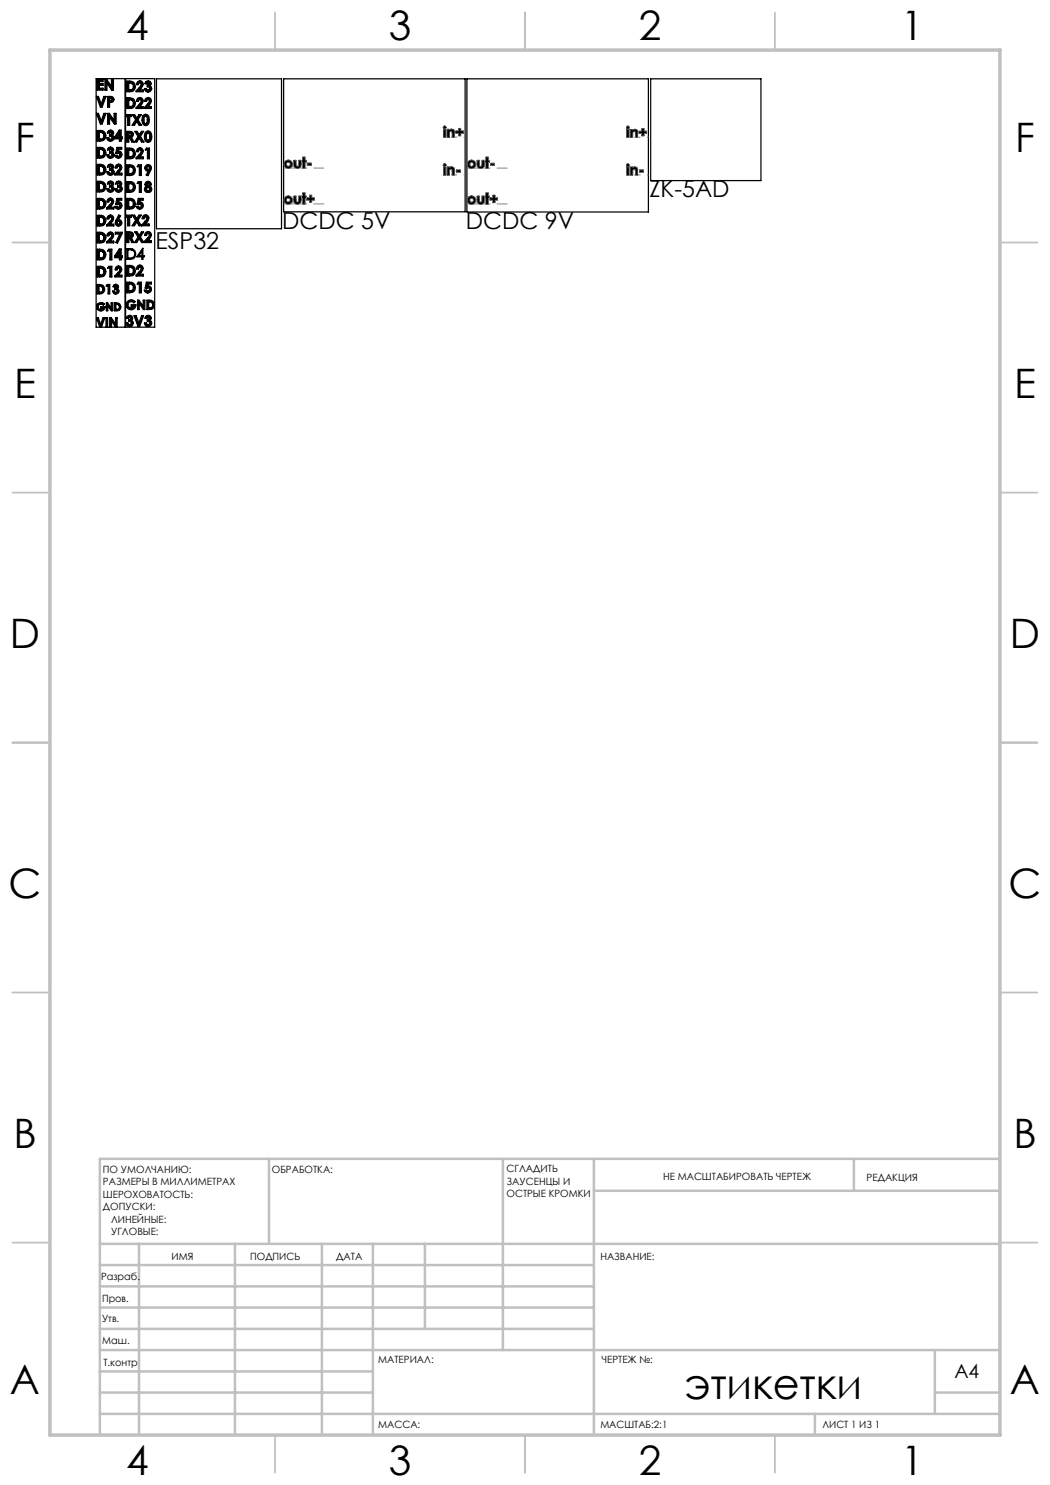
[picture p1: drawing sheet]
<svg xmlns="http://www.w3.org/2000/svg" width="210mm" height="297mm" viewBox="0 0 210 297" stroke-linecap="round" stroke-linejoin="round" font-family="sans-serif">
<g fill="none" stroke="#000" stroke-width=".25">
<path d="M19.2 15.7h5.8v49.7h-5.8zM19.3 19.3h.4l.5 1.5 .6-1.5h.4l-.8 2.1h-.3zM19.5 15.9h1.1v.4h-.7v.4h.7v.4h-.7v.5h.7v.4h-1.1zM21 15.9h.3l1 1.4v-1.4h.4v2.1h-.4l-.9-1.4v1.4h-.4zM21.5 19.3h.4a.64 .64 0 0 1 .9 .6 .64 .64 0 0 1-.9 .6v.9h-.4zM21.9 19.7a.29 .29 0 0 1 .4 0 .29 .29 0 0 1 .1 .3l-.5 .1zM25.1 15.7h5.8v49.7h-5.8zM25.4 16.2h.5a1.07 1.07 0 0 1 1.2 1.1 1.07 1.07 0 0 1-1.2 1h-.5zM25.4 19.6h.5a1.07 1.07 0 0 1 1.2 1 1.07 1.07 0 0 1-1.2 1.1h-.5zM25.8 16.6a.71 .71 0 0 1 .9 .7 .71 .71 0 0 1-.9 .7zM25.8 20a.71 .71 0 0 1 .9 .6 .71 .71 0 0 1-.9 .7zM27.5 16.4a.68 .68 0 0 1 1 0 .68 .68 0 0 1-.1 1l-.5 .6h.7v.3h-1.4l1.1-1.5-.3-.3-.3 .4h-.4z"/>
<path d="M27.5 19.7a.69 .69 0 0 1 1 0 .69 .69 0 0 1-.1 1l-.5 .6h.7v.4h-1.4l1.1-1.5-.3-.3-.3 .4h-.4zM29.2 19.7a.69 .69 0 0 1 .9 0 .69 .69 0 0 1 0 1l-.5 .6h.7v.4h-1.4l1-1.5-.3-.3-.3 .4h-.4zM29.2 16.4a.57 .57 0 0 1 .8-.1 .57 .57 0 0 1 0 .9 .69 .69 0 0 1-.1 1.2 .69 .69 0 0 1-1-.7h.4a.33 .33 0 0 0 .3 .4 .33 .33 0 0 0 .3-.4 .33 .33 0 0 0-.3-.3h-.1v-.4l.3-.1a.22 .22 0 0 0 0-.3 .22 .22 0 0 0-.3 0l-.1 .2h-.4zM31.3 15.8h25v30h-25zM56.7 15.8h36.3v26.6h-36.3zM93.4 15.8h36.3v26.6h-36.3zM130.1 15.8h22.1v20.3h-22.1zM19.3 22.7h.4l.5 1.5 .6-1.5h.4l-.8 2.1h-.3zM19.5 26.1h.5a1.07 1.07 0 0 1 1.2 1.1 1.07 1.07 0 0 1-1.2 1h-.5zM19.5 36.3a1.2 1.2 0 0 1 1.2 .2 1.2 1.2 0 0 1 .4 1.2 1.25 1.25 0 0 1-1.6 .7zM19.5 32.9h.5a1.07 1.07 0 0 1 1.2 1 1.07 1.07 0 0 1-1.2 1.1h-.5zM19.5 39.7h.5a1.07 1.07 0 0 1 1.2 1 1.07 1.07 0 0 1-1.2 1.1h-.5z"/>
<path d="M19.5 29.5h.5a1.07 1.07 0 0 1 1.2 1 1.07 1.07 0 0 1-1.2 1.1h-.5zM19.9 26.5a.72 .72 0 0 1 .9 .6 .72 .72 0 0 1-.9 .7zM19.9 29.9a.71 .71 0 0 1 .9 .6 .71 .71 0 0 1-.9 .7zM19.9 33.3a.71 .71 0 0 1 .9 .6 .71 .71 0 0 1-.9 .7zM19.9 36.7a.72 .72 0 0 1 .9 .6 .72 .72 0 0 1-.9 .7zM21.5 22.7h.4l.9 1.4v-1.4h.4v2.1h-.3l-1-1.4v1.4h-.4zM21.6 39.8a.69 .69 0 0 1 1 0 .69 .69 0 0 1-.1 1l-.5 .6h.8v.4h-1.5v-.2l1-1.2a.31 .31 0 0 0-.2-.4 .31 .31 0 0 0-.3 .4h-.4zM21.7 33a.57 .57 0 0 1 .8 0 .57 .57 0 0 1-.1 .8 .69 .69 0 0 1 0 1.2 .69 .69 0 0 1-1-.6h.4a.33 .33 0 0 0 .3 .3 .33 .33 0 0 0 .3-.3 .33 .33 0 0 0-.3-.4h-.2v-.3l.4-.2a.22 .22 0 0 0-.1-.3 .22 .22 0 0 0-.3 .1v.1h-.4zM21.7 29.6a.57 .57 0 0 1 .8 0 .57 .57 0 0 1-.1 .8 .69 .69 0 0 1-.1 1.2 .69 .69 0 0 1-.9-.7h.4a.33 .33 0 0 0 .3 .4 .33 .33 0 0 0 .3-.3 .33 .33 0 0 0-.3-.3l-.2-.1v-.3a.27 .27 0 0 0 .4-.1 .27 .27 0 0 0-.1-.4l-.7 .2zM21.7 36.4a.57 .57 0 0 1 .8-.1 .57 .57 0 0 1-.1 .9 .69 .69 0 0 1 0 1.2 .69 .69 0 0 1-1-.7h.4a.33 .33 0 0 0 .3 .4 .33 .33 0 0 0 .3-.3 .33 .33 0 0 0-.3-.4h-.2v-.3l.3-.1a.22 .22 0 0 0 .1-.3 .22 .22 0 0 0-.4 0v.1h-.4zM21.7 26.2a.56 .56 0 0 1 .8 0 .56 .56 0 0 1-.1 .8 .69 .69 0 0 1 0 1.2 .69 .69 0 0 1-1-.7h.4a.33 .33 0 0 0 .3 .4 .33 .33 0 0 0 .3-.3 .33 .33 0 0 0-.3-.4h-.2v-.3l.3-.1a.21 .21 0 0 0 .1-.3 .21 .21 0 0 0-.4 0l-.4 .1zM23.2 33a.67 .67 0 0 1 1 0 .67 .67 0 0 1 0 1l-.5 .6h.7v.4h-1.4l1-1.5-.3-.3-.3 .4h-.4z"/>
<path d="M23.3 36.4a.57 .57 0 0 1 .9-.1 .57 .57 0 0 1-.1 .9 .69 .69 0 0 1-.1 1.2 .69 .69 0 0 1-1-.7h.4a.33 .33 0 0 0 .3 .4 .33 .33 0 0 0 .4-.3 .33 .33 0 0 0-.4-.4h-.2v-.3l.3-.1a.22 .22 0 0 0 .1-.3 .22 .22 0 0 0-.3 0l-.1 .1h-.4zM23.4 39.7h.9v.3h-.6l-.1 .4a.71 .71 0 0 1 .8 .6 .71 .71 0 0 1-.6 .8 .71 .71 0 0 1-.8-.5h.4a.3 .3 0 0 0 .5 .1 .3 .3 0 0 0 0-.5 .3 .3 0 0 0-.4 0l-.4-.1zM23.4 29.5h.9v.3h-.6l-.1 .4a.71 .71 0 0 1 .8 .6 .71 .71 0 0 1-.6 .8 .71 .71 0 0 1-.8-.5h.4a.3 .3 0 0 0 .5 .1 .3 .3 0 0 0 0-.5 .3 .3 0 0 0-.4 0h-.4zM23.8 26h.4v1.4h.2v.4h-.2v.4h-.3v-.4h-.9v-.4zM23.9 26.7v.7h-.5zM25.2 22.9h1.1v.4h-.4v1.7h-.4v-1.7h-.3zM25.4 33h.5a1.07 1.07 0 0 1 1.2 1 1.07 1.07 0 0 1-1.2 1.1h-.5zM25.4 39.7h.5a1.07 1.07 0 0 1 1.2 1 1.07 1.07 0 0 1-1.2 1.1h-.5zM25.4 36.3h.5a1.07 1.07 0 0 1 1.2 1.1 1.07 1.07 0 0 1-1.2 1h-.5zM25.4 29.6h.5a1.07 1.07 0 0 1 1.2 1.1 1.07 1.07 0 0 1-1.2 1h-.5zM25.4 26.3h.4a.63 .63 0 0 1 .8 .3 .63 .63 0 0 1-.3 .8l.5 1h-.4l-.5-.9h-.1v.9h-.4zM25.8 26.7a.3 .3 0 0 1 .4-.1 .3 .3 0 0 1 0 .5h-.4z"/>
<path d="M25.8 36.7a.71 .71 0 0 1 .9 .7 .71 .71 0 0 1-.9 .7zM25.8 33.4a.71 .71 0 0 1 .9 .6 .71 .71 0 0 1-.9 .7zM25.8 30a.71 .71 0 0 1 .9 .7 .71 .71 0 0 1-.9 .7zM26.5 22.9h.4l.4 .7 .5-.7h.5l-.7 1.1 .7 1h-.5l-.5-.7-.4 .7h-.5l.7-1zM27 26.3h.4l.4 .6 .5-.6h.4l-.6 1 .7 1.1h-.5l-.5-.7-.5 .7h-.4l.7-1.1zM27.5 29.7a.69 .69 0 0 1 1 .1 .69 .69 0 0 1-.1 1l-.5 .6h.7v.3h-1.4v-.2l1-1 .1-.3a.29 .29 0 0 0-.4-.2 .29 .29 0 0 0-.2 .3h-.4zM27.7 39.7h.9v.3h-.6l-.1 .4a.72 .72 0 0 1 .8 .6 .72 .72 0 0 1-.6 .9 .72 .72 0 0 1-.9-.6h.5a.3 .3 0 0 0 .4 .1 .3 .3 0 0 0 .1-.5 .3 .3 0 0 0-.5 0l-.3-.1zM27.7 36.3h.6v2.1h-.4v-1.7h-.5zM27.7 33h.6v2.1h-.4v-1.8h-.5zM28.6 23.2a.71 .71 0 0 1 .8-.3 .71 .71 0 0 1 .4 .8 .93 .93 0 0 1-.8 1.4 1.5 1.5 0 0 1-.4-1.9zM28.9 23.4l.2-.2a.82 .82 0 0 1-.1 1.5 1.26 1.26 0 0 1-.1-1.3zM29.1 33.2a.68 .68 0 0 1 1-.1 .68 .68 0 0 1 0 1l-.5 1-.4-.1 .4-.7-.5-.3-.1-.4z"/>
<path d="M29.2 26.4a.78 .78 0 0 1 .9 0 .78 .78 0 0 1 .2 .9 .75 .75 0 0 1-.3 1 .75 .75 0 0 1-1-.2 1.74 1.74 0 0 1 .2-1.7zM29.2 36.4a.62 .62 0 0 1 .9 .1 .62 .62 0 0 1 0 .8 .67 .67 0 0 1 0 1 .67 .67 0 0 1-1 0 .67 .67 0 0 1 .1-1l-.2-.4zM29.3 29.6h.6v2.1h-.4v-1.7h-.4zM29.5 26.6h.1a1.02 1.02 0 0 1 0 1.5 1.08 1.08 0 0 1-.1-1.5zM58.8 39.3h.4v.7a.34 .34 0 0 0 .1 .4 .34 .34 0 0 0 .4 0l.1-1.1h.4v.6a.72 .72 0 0 1-.7 .9 .72 .72 0 0 1-.7-.9zM58.8 32.1h.4v.7a.34 .34 0 0 0 .1 .4 .34 .34 0 0 0 .4 0l.1-1.1h.4v.6a.72 .72 0 0 1-.7 1 .72 .72 0 0 1-.7-1zM60.6 31.5h.4v.6h.2v.3h-.2v1.2h-.4v-1.2h-.2v-.3h.2zM60.6 38.6h.4v.7h.2v.3h-.2v1.2h-.4v-1.2h-.2v-.3h.2zM61.4 39.6h.5v-.5h.4v.5h.5v.4h-.5v.5h-.4v-.5h-.5zM61.5 32.7h.7v.3h-.7zM88.7 33.4h.4v1.6h-.4zM88.7 25.9h.4v1.5h-.4z"/>
<path d="M89.5 33.4h.4v.2a.54 .54 0 0 1 .6-.2 .54 .54 0 0 1 .3 .6v1h-.3v-1a.36 .36 0 0 0-.6-.2 .36 .36 0 0 0 0 .6v.6h-.4zM89.5 25.9h.4v.2a.56 .56 0 0 1 .6-.2 .56 .56 0 0 1 .3 .5v1h-.3v-.8a.34 .34 0 0 0-.4-.4 .34 .34 0 0 0-.2 .5v.7h-.4zM91.2 26.2h.6v-.5h.3v.5h.5v.4h-.5v.5h-.3v-.5h-.6zM91.3 34h.7v.4h-.7zM95.5 39.3h.3v.7a.35 .35 0 0 0 .3 .5 .35 .35 0 0 0 .3-.5v-.7h.4v.6a.72 .72 0 0 1-.7 .9 .72 .72 0 0 1-.6-.9zM95.5 32.1h.3v.7a.35 .35 0 0 0 .3 .5 .35 .35 0 0 0 .3-.5v-.7h.4v.6a.72 .72 0 0 1-.7 1 .72 .72 0 0 1-.6-1zM97.2 38.6h.4v.7h.3v.3h-.3v1.2h-.4v-1.2h-.2v-.3h.2zM97.2 31.5h.4v.6h.3v.3h-.3v1.3h-.4v-1.3h-.2v-.3h.2zM98 39.6h.6v-.5h.4v.5h.5v.4h-.5v.5h-.4v-.5h-.6zM98.1 32.7h.7v.4h-.7zM125.4 33.4h.4v1.6h-.4zM125.4 25.9h.4v1.5h-.4z"/>
<path d="M126.1 33.4h.4v.2a.56 .56 0 0 1 .6-.2 .56 .56 0 0 1 .4 .6v1h-.4v-.9a.32 .32 0 0 0-.4-.3 .32 .32 0 0 0-.2 .5v.7h-.4zM126.1 25.9h.4v.2a.56 .56 0 0 1 .6-.2 .56 .56 0 0 1 .4 .6v.9h-.4v-.8a.32 .32 0 0 0-.4-.4 .32 .32 0 0 0-.2 .5v.7h-.4zM127.8 26.3h.6v-.6h.4v.6h.5v.3h-.5v.5h-.4v-.5h-.6zM128 34h.7v.4h-.7zM19.4 56.9h.5a.94 .94 0 0 1 1 .9 .94 .94 0 0 1-1 1h-.5zM19.5 46.5a1.2 1.2 0 0 1 1.2 .2 1.2 1.2 0 0 1 .4 1.2 1.25 1.25 0 0 1-1.6 .7zM19.5 43.1h.5a1.07 1.07 0 0 1 1.2 1 1.07 1.07 0 0 1-1.2 1.1h-.5zM19.5 53.3h.5a1.07 1.07 0 0 1 1.2 1 1.07 1.07 0 0 1-1.2 1.1h-.5zM19.5 49.8a1.2 1.2 0 0 1 1.4 .4 1.2 1.2 0 0 1 .1 1.4l-.5 .3-1 .1zM19.8 57.3a.63 .63 0 0 1 .8 .6 .63 .63 0 0 1-.8 .6zM19.9 53.6a.72 .72 0 0 1 .9 .7 .72 .72 0 0 1-.9 .7zM19.9 50.2a.72 .72 0 0 1 .9 .7 .72 .72 0 0 1-.9 .7z"/>
<path d="M19.9 40a.72 .72 0 0 1 .9 .7 .72 .72 0 0 1-.9 .7zM19.9 46.8a.71 .71 0 0 1 .9 .7 .71 .71 0 0 1-.9 .7zM19.9 43.5a.71 .71 0 0 1 .9 .6 .71 .71 0 0 1-.9 .7zM21.4 56.9h.5v1.9h-.3v-1.6h-.4zM21.6 43.2a.69 .69 0 0 1 1 0 .69 .69 0 0 1-.1 1l-.5 .6h.8v.4h-1.5v-.2l1-1 .1-.3a.31 .31 0 0 0-.4-.3 .31 .31 0 0 0-.2 .4h-.4zM21.6 46.6a.67 .67 0 0 1 1 0 .67 .67 0 0 1-.1 1l-.5 .6h.8v.4h-1.5l1.1-1.5a.31 .31 0 0 0-.4-.3 .31 .31 0 0 0-.2 .4h-.4zM21.8 53.3h.6v2.1h-.4v-1.8h-.5zM21.8 49.8h.6v2.2h-.4v-1.8h-.5zM22.8 57a.5 .5 0 0 1 .7 0 .5 .5 0 0 1 0 .7 .61 .61 0 0 1-.1 1.1 .61 .61 0 0 1-.9-.6h.4a.29 .29 0 0 0 .2 .3 .29 .29 0 0 0 .3-.3 .29 .29 0 0 0-.3-.3h-.1v-.3h.2a.2 .2 0 0 0 .1-.3 .2 .2 0 0 0-.3 0l-.4 .1zM23.1 46.5h1.3l-.9 2.1-.3-.1 .8-1.7h-.9zM23.2 53.4a.69 .69 0 0 1 1 0 .69 .69 0 0 1 0 1l-.5 .6h.7v.4h-1.4v-.2l.9-1 .1-.3a.29 .29 0 0 0-.4-.3 .29 .29 0 0 0-.2 .4h-.4zM23.7 43l.4 .2-.4 .7a.66 .66 0 0 1 .6 .8 .66 .66 0 0 1-.8 .5 .66 .66 0 0 1-.4-.9z"/>
<path d="M23.8 49.8h.4v1.4h.2v.3h-.2v.5h-.3v-.5h-.9v-.4zM23.9 50.5v.7h-.5zM25.2 43h1.1v.4h-.4v1.8h-.4v-1.8h-.3zM25.4 53.1h.5a1.07 1.07 0 0 1 1.2 1 1.07 1.07 0 0 1-1.2 1.1h-.5zM25.4 46.4h.4a.61 .61 0 0 1 .8 .3 .61 .61 0 0 1-.3 .8l.5 1h-.4l-.5-.9h-.1v.9h-.4zM25.4 56.4h.5a1.07 1.07 0 0 1 1.2 1.1 1.07 1.07 0 0 1-1.2 1.1h-.5zM25.4 49.7h.4a1.07 1.07 0 0 1 1.3 1 1.07 1.07 0 0 1-1 1.2h-.7zM25.6 49.9a.93 .93 0 0 1 1.1 .3 .93 .93 0 0 1 0 1.2l-1.1 .2zM25.8 46.7a.32 .32 0 0 1 .3 0 .32 .32 0 0 1 .1 .4l-.4 .1zM25.8 53.4a.72 .72 0 0 1 .9 .7 .72 .72 0 0 1-.9 .7zM25.8 40.1a.71 .71 0 0 1 .9 .6 .71 .71 0 0 1-.9 .7zM25.8 56.8a.72 .72 0 0 1 .9 .7 .72 .72 0 0 1-.9 .7z"/>
<path d="M26.5 43h.4l.4 .7 .5-.7h.5l-.7 1.1 .7 1.1h-.5l-.5-.8-.4 .8h-.5l.7-1.1zM27 46.4h.4l.4 .7 .5-.7h.4l-.6 1 .7 1.1h-.5l-.5-.8-.5 .8h-.4l.7-1.1zM27.5 53.2a.69 .69 0 0 1 1 0 .69 .69 0 0 1-.1 1l-.5 .7h.7v.3h-1.4v-.2l1-1 .1-.3a.29 .29 0 0 0-.4-.3 .29 .29 0 0 0-.2 .4h-.4zM27.7 56.4h.6v2.2h-.4v-1.8h-.5zM28.4 50.2v.9h-.6zM28.5 49.7l.1 1.4h.2v.3h-.2v.5h-.2v-.5h-1zM28.5 49.7h.1M28.7 43.1a.69 .69 0 0 1 .9 .1 .69 .69 0 0 1 0 1l-.5 .6h.7v.4h-1.4v-.3l.9-.9 .1-.4a.29 .29 0 0 0-.4-.2 .29 .29 0 0 0-.2 .3h-.4zM29.2 46.5a.69 .69 0 0 1 .9 0 .69 .69 0 0 1 0 1l-.5 .7h.7v.3h-1.4v-.2l.9-1 .1-.3a.29 .29 0 0 0-.4-.3 .29 .29 0 0 0-.2 .4h-.4zM29.3 56.4h1v.4h-.7l-.1 .4a.72 .72 0 0 1 .8 .6 .72 .72 0 0 1-.6 .8 .72 .72 0 0 1-.8-.6h.4a.32 .32 0 0 0 .5 .1 .32 .32 0 0 0 0-.4 .32 .32 0 0 0-.4 0l-.4-.1zM19.7 60.7l.5-.2 .4 .1 .3 .2-.3 .2a.56 .56 0 0 0-.8-.1 .56 .56 0 0 0 0 .8 .56 .56 0 0 0 .8-.1h-.4v-.3h.8a.83 .83 0 0 1-1.2 .8 .83 .83 0 0 1-.1-1.4zM20 65.4l-.7-1.8h.3l.5 1.3 .5-1.3h.4l-.7 1.8"/>
<path d="M21.2 65.4v-1.8h.3v1.8M21.3 60.6h.2l.7 1v-1h.3v1.6h-.2l-.7-1.1v1.1h-.3zM21.9 65.4v-1.8h.4l.8 1.2v-1.2h.3v1.8M22.3 65.4v-1.2l.8 1.2M22.9 60.6a.85 .85 0 0 1 1.2 .4 .85 .85 0 0 1-.6 1.2h-.6zM23.2 60.9a.54 .54 0 0 1 .7 .5 .54 .54 0 0 1-.7 .5zM25.5 63.3a.56 .56 0 0 1 .8-.1 .56 .56 0 0 1-.1 .9 .69 .69 0 0 1 0 1.2 .69 .69 0 0 1-1-.7h.4a.34 .34 0 0 0 .4 .3 .34 .34 0 0 0 .2-.4 .34 .34 0 0 0-.4-.2v-.4a.26 .26 0 0 0 .3-.1 .26 .26 0 0 0-.1-.3l-.7 .1zM25.5 60.3a1.06 1.06 0 0 1 1.5 0l-.2 .3a.65 .65 0 0 0-1-.2 .65 .65 0 0 0 0 1 .65 .65 0 0 0 1-.1h-.6v-.3h1a.96 .96 0 0 1-1.3 .9 .96 .96 0 0 1-.4-1.6zM26.8 63.1h.4l.6 1.5 .5-1.5h.4l-.8 2.2h-.3zM27.5 60h.3l.8 1.3v-1.3h.4v1.9h-.3l-.9-1.2v1.2h-.3zM29.2 63.3a.56 .56 0 0 1 .8-.1 .56 .56 0 0 1 0 .9 .69 .69 0 0 1-.1 1.2 .69 .69 0 0 1-1-.7h.4a.33 .33 0 0 0 .3 .3 .33 .33 0 0 0 .3-.3 .33 .33 0 0 0-.3-.3h-.1v-.4l.3-.1a.23 .23 0 0 0-.1-.4 .23 .23 0 0 0-.3 .2h-.4zM29.4 60a1.05 1.05 0 0 1 1.1 .2 1.05 1.05 0 0 1 .3 1.1 1.09 1.09 0 0 1-1.4 .6z"/>
<path d="M29.7 60.4a.62 .62 0 0 1 .8 .6 .62 .62 0 0 1-.8 .6z"/>
<circle cx="29.6" cy="37.8" r=".33"/>
<circle cx="29.6" cy="36.9" r=".24"/>
<circle cx="29.6" cy="33.6" r=".29"/>
<circle cx="57.6" cy="32.9" r=".8"/>
<circle cx="57.7" cy="32.9" r=".43"/>
<circle cx="88.9" cy="25.5" r=".26"/>
<circle cx="88.9" cy="33" r=".25"/>
<circle cx="94.3" cy="32.9" r=".81"/>
<circle cx="94.3" cy="32.9" r=".43"/>
<circle cx="125.6" cy="33.1" r=".25"/>
<circle cx="125.6" cy="25.5" r=".25"/>
<circle cx="23.7" cy="44.6" r=".29"/>
<circle cx="57.6" cy="40" r=".8"/>
<circle cx="57.7" cy="40" r=".43"/>
<circle cx="94.3" cy="40" r=".81"/>
<circle cx="94.3" cy="40.1" r=".44"/>
</g>
<g fill="none" stroke="#c0c0c0" stroke-width=".35">
<path d="M55 2.5v7.5M105 2.5v7.5M155 2.5v7.5M2.5 48.5h7.5M200 48.5h7.5M2.5 98.5h7.5M200 98.5h7.5M2.5 148.5h7.5M200 148.5h7.5M2.5 198.5h7.5M200 198.5h7.5M2.5 248.5h7.5"/>
<path d="M200 248.5h7.5M55 287v7.5M105 287v7.5M155 287v7.5"/>
</g>
<g fill="none" stroke="#c0c0c0" stroke-width=".5">
<path d="M53.8 231.8v17M100.6 231.8v38.2M118.8 231.8v55.2M118.8 238.2h81.2M170.8 231.8v6.4M200 231.8h-180v55.2M20 248.8h180M20 257.3h98.8M20 253h98.8M27.8 248.8v38.2M47 248.8v38.2M64.4 248.8v38.2"/>
<path d="M74.6 248.8v38.2M85 248.8v17M20 265.8h98.8M20 261.5h98.8M20 278.5h54.6M20 274.3h54.6M20 270h180M187 278.5h13M187 270v12.8M20 282.8h180M163 282.8v4.2"/>
</g>
<path d="M10 10h190v277h-190z" fill="none" stroke="#c0c0c0" stroke-width=".7"/>
<g fill="#000">
<path d="M19.5 36.3v2.1h.5a1.07 1.07 0 0 0 1.2-1.1 1.07 1.07 0 0 0-1.2-1zM19.9 36.7h.5l.3 .3 .1 .5-.4 .5h-.5zM19.5 46.5v2.1h.5a1.06 1.06 0 0 0 1.2-1.1 1.06 1.06 0 0 0-1.2-1zM19.9 46.8l.6 .1 .2 .3 .1 .5-.3 .5h-.6zM19.3 63.6l.7 1.8h.3l.7-1.8h-.4l-.5 1.3-.5-1.3zM21.2 63.6v1.8h.3v-1.8zM21.9 63.6v1.8h.4v-1.2l.8 1.2h.3v-1.8h-.3v1.2l-.8-1.2zM21.3 60.6v1.6h.3v-1.1l.7 1.1h.2v-1.6h-.3v1l-.7-1zM19.6 60.7l-.3 .5 .2 .7 .5 .3 .7-.1 .3-.8h-.8v.3l.4 .1-.2 .2h-.4l-.3-.2-.1-.5 .3-.3 .4-.1 .3 .2 .3-.2-.5-.3zM22.9 60.6v1.6l.9-.1 .4-.6-.2-.6-.4-.3zM23.2 60.9h.4l.2 .3v.4l-.2 .3h-.4zM22.8 57l-.2 .4 .4-.1a.2 .2 0 0 1 .3 0 .2 .2 0 0 1-.2 .3h-.1v.3l.4 .1 .1 .3-.4 .2-.2-.3h-.4l.3 .5h.8l.2-.3-.1-.5a.2 .2 0 0 1-.2-.1 .2 .2 0 0 1 .1-.3l.1-.2-.1-.3-.3-.1zM21.4 56.9l-.2 .3h.4v1.6h.3v-1.9zM19.4 56.9v1.9l1.1-.1 .4-.5-.1-.8-.4-.4zM19.8 57.3h.4l.3 .2 .1 .6-.2 .3-.6 .1zM19.5 53.3v2.1l.9-.1a1.07 1.07 0 0 0 .8-1.2 1.07 1.07 0 0 0-1.2-.8zM19.9 53.6l.5 .1 .3 .3v.6l-.3 .4h-.5zM21.8 53.3l-.3 .3h.5v1.8h.4v-2.1zM23.2 53.4l-.2 .6h.4l.2-.4h.3l.1 .3-1 1.3v.2h1.4v-.4h-.7l.6-.9v-.6l-.5-.3zM21.8 49.8l-.3 .4h.5v1.8h.4v-2.2zM23.8 49.8l-.8 1.3v.4h.9v.5h.3v-.5h.2v-.3h-.2v-1.4zM23.9 50.5v.7h-.5zM19.5 49.8v2.2h.9a1.09 1.09 0 0 0 .7-1.3 1.09 1.09 0 0 0-1.1-.9zM19.9 50.2l.5 .1 .3 .4v.6l-.3 .3h-.5zM21.7 46.6l-.3 .6h.4l.2-.4 .4 .3-1.1 1.5h1.5v-.4h-.8l.6-.8v-.7l-.3-.3zM23.1 46.5v.3h.9l-.8 1.7 .3 .1 .9-2.1zM23.7 43l-.6 1.4v.5l.4 .3h.6l.2-.4-.1-.6-.5-.3 .4-.7zM23.4 44.6a.3 .3 0 0 1 .6 0 .3 .3 0 0 1-.6 0zM21.6 43.2l-.2 .6h.4l.2-.4h.2l.2 .3-.2 .4-.9 .9v.2h1.5v-.4h-.8l.7-1-.1-.5-.4-.3zM19.5 43.1v2.1h.5a1.07 1.07 0 0 0 1.2-1.1 1.07 1.07 0 0 0-1.2-1zM19.9 43.5h.6l.2 .3v.6l-.3 .4h-.5zM21.6 39.9l-.2 .5h.4l.2-.4 .3 .1 .1 .2-.3 .5-.8 .8v.2h1.5v-.4h-.8l.7-.9-.1-.6-.4-.3h-.4zM19.5 39.7v2.1h.9a1.07 1.07 0 0 0 .8-1.3 1.07 1.07 0 0 0-1.2-.8zM19.9 40l.5 .1 .3 .4v.5l-.2 .3-.6 .1zM23.3 33l-.3 .6h.4l.2-.4 .4 .1v.2l-1 1.3v.2h1.4v-.4h-.7l.6-.8v-.7l-.4-.3zM21.7 33l-.2 .4h.4l.3-.2a.27 .27 0 0 1 .1 .4 .27 .27 0 0 1-.4 .1v.3l.4 .1 .1 .2v.3h-.5l-.1-.2h-.4v.1l.3 .5h.6l.4-.2 .1-.4v-.3l-.4-.3 .3-.2v-.4l-.4-.4zM19.5 32.9v2.1h.5a1.07 1.07 0 0 0 1.2-1.1 1.07 1.07 0 0 0-1.2-1zM19.9 33.3h.6l.2 .3 .1 .5-.3 .5h-.6zM19.5 29.5v2.1l1-.1a1.08 1.08 0 0 0 .6-1.2 1.08 1.08 0 0 0-1.1-.8zM19.9 29.9h.6l.2 .4v.5l-.3 .4h-.5zM21.6 29.6l-.1 .4h.4l.1-.2a.22 .22 0 0 1 .3 .2 .22 .22 0 0 1-.2 .2l-.2 .1v.3l.3 .1a.32 .32 0 0 1 .2 .3 .32 .32 0 0 1-.4 .3 .32 .32 0 0 1-.2-.4h-.4v.2l.5 .5 .7-.1 .2-.5-.1-.4-.3-.2 .3-.4-.1-.3-.4-.3zM23.4 29.5l-.3 1.2h.4l.3-.1 .2 .2v.3l-.3 .2-.3-.2h-.4l.3 .5h.6l.4-.2 .1-.7-.4-.4-.4-.1 .1-.4h.6v-.3zM23.8 26l-.8 1.4v.4h.9v.4h.3v-.4h.2v-.4h-.2v-1.4zM23.9 26.7v.7h-.5zM21.6 26.3l-.1 .3h.4v-.1a.26 .26 0 0 1 .4 .2 .26 .26 0 0 1-.4 .2v.3l.4 .1 .1 .4-.5 .2-.1-.4h-.4v.2l.3 .4 .7 .1 .3-.2 .1-.4-.1-.4-.3-.1 .3-.3v-.4l-.4-.4-.4 .1zM19.5 26.1v2.1h.6a1.06 1.06 0 0 0 1.1-1.1 1.06 1.06 0 0 0-1.2-1zM19.9 26.5h.5l.3 .4v.5l-.2 .4h-.6zM19.3 22.7l.8 2.1h.3l.8-2.1h-.4l-.6 1.5-.5-1.5zM21.5 22.7v2.1h.4v-1.4l1 1.4h.3v-2.1h-.4v1.4l-.9-1.4zM19.3 19.3l.8 2.1h.3l.8-2.1h-.4l-.6 1.5-.5-1.5zM21.5 19.3v2.1h.4v-.9l.6-.1 .3-.3v-.3l-.4-.5zM21.9 19.7h.4l.1 .3-.5 .1zM21 15.9v2.1h.4v-1.4l.9 1.4h.4v-2.1h-.4v1.4l-1-1.4zM19.5 15.9v2.1h1.1v-.4h-.7v-.5h.7v-.4h-.7v-.4h.7v-.4zM23.4 39.7l-.3 1.1h.7l.2 .5-.2 .1-.8-.1 .3 .4 .5 .1 .5-.4 .1-.5-.3-.4-.5-.1 .1-.4h.6v-.3zM23.2 36.5l-.1 .3h.4l.1-.1a.26 .26 0 0 1 .4 .2 .26 .26 0 0 1-.4 .2l-.1 .3 .3 .1a.31 .31 0 0 1 .1 .5 .31 .31 0 0 1-.5-.3h-.4l.2 .6 .4 .1h.5l.3-.4-.1-.6a.21 .21 0 0 1-.2-.1 .21 .21 0 0 1 .1-.3l.1-.4-.4-.4h-.3zM21.6 36.5l-.1 .3 .4-.1a.24 .24 0 0 1 .4 0 .24 .24 0 0 1 0 .3 .24 .24 0 0 1-.3 0l-.1 .4 .4 .1 .1 .3-.2 .3h-.2l-.2-.4h-.4l.1 .5 .2 .2 .8-.1 .3-.3-.1-.6a.21 .21 0 0 1-.2-.1 .21 .21 0 0 1 .1-.3l.1-.4-.4-.4h-.4zM25.6 60.2l-.3 .4v.6a.95 .95 0 0 0 1.1 .8 .95 .95 0 0 0 .8-1h-1v.3h.6l-.3 .3h-.5l-.4-.4v-.6l.5-.3 .7 .3 .2-.3-.5-.3h-.5zM27.5 60v1.9h.3v-1.2l.9 1.2h.3v-1.9h-.4v1.3l-.8-1.3zM29.4 60v1.9l1-.1a.96 .96 0 0 0 .4-1.1 .96 .96 0 0 0-1-.7zM29.7 60.4h.5l.3 .2 .1 .5-.3 .4-.6 .1zM29.1 63.3l-.1 .3 .5-.1a.25 .25 0 0 1 .3 .1 .25 .25 0 0 1 0 .3 .25 .25 0 0 1-.3 0v.4h.3l.2 .4-.2 .2h-.3l-.2-.3h-.4l.1 .3 .4 .4h.5l.4-.6v-.4l-.3-.2 .2-.3v-.4l-.4-.3h-.4zM26.8 63.1l.8 2.2h.3l.8-2.2h-.4l-.5 1.5-.6-1.5zM25.4 63.3l-.1 .3h.4l.1-.1a.25 .25 0 0 1 .4 .3 .25 .25 0 0 1-.4 .1v.4l.4 .1v.4l-.4 .1-.2-.3h-.4v.2l.4 .5h.6l.4-.5v-.5l-.4-.2 .3-.3v-.4l-.4-.3zM25.4 56.4v2.2l.8-.1a1.06 1.06 0 0 0 .8-1.2 1.06 1.06 0 0 0-1.1-.9zM25.8 56.8l.5 .1 .3 .3v.6l-.3 .3-.5 .1zM27.7 56.4l-.3 .4h.5v1.8h.4v-2.2zM29.3 56.4l-.3 1.2h.8l.1 .4-.2 .2-.8-.2 .3 .5 .5 .1 .5-.4 .1-.6-.3-.3-.5-.1 .1-.4h.7v-.4zM25.4 53.1v2.1h.8a1.06 1.06 0 0 0 .8-1.2 1.06 1.06 0 0 0-1.1-.9zM25.8 53.4l.5 .1 .3 .3v.7l-.3 .3h-.5zM27.5 53.2l-.2 .6h.4l.2-.4h.3l.1 .4-1.1 1.2v.2h1.4v-.3h-.7l.7-.9-.1-.7-.4-.3zM25.4 49.7v2.2l.9-.1a1.07 1.07 0 0 0 .8-1.3 1.07 1.07 0 0 0-1.3-.8zM25.6 49.9l.9 .1 .3 .4 .1 .7-.3 .4-1 .1zM28.5 49.7l-1.1 1.7h1v.5h.2v-.5h.2v-.3h-.2zM28.4 50.2v.9h-.6zM25.4 46.4v2.1h.4v-.9h.1l.5 .9h.4l-.5-1 .4-.3-.1-.6-.4-.2zM25.8 46.7l.4 .1a.25 .25 0 0 1 0 .3 .25 .25 0 0 1-.3 .1h-.1zM27 46.4l.6 1-.7 1.1h.4l.5-.8 .5 .8h.5l-.7-1.1 .6-1h-.4l-.5 .7-.4-.7zM29.1 46.5l-.2 .6h.4l.2-.4h.3l.1 .4-1 1.2v.2h1.4v-.3h-.7l.6-.9 .1-.4-.2-.3-.4-.3zM28.6 43.2l-.2 .5h.4l.2-.3 .4 .1v.2l-1 1.2v.3h1.4v-.4h-.7l.5-.7 .2-.4-.1-.4-.5-.3zM26.5 43l.6 1.1-.7 1.1h.5l.4-.8 .5 .8h.5l-.7-1.1 .7-1.1h-.5l-.5 .7-.4-.7zM25.2 43v.4h.3v1.8h.4v-1.8h.4v-.4zM25.4 39.7v2.1h.8a1.06 1.06 0 0 0 .8-1.2 1.06 1.06 0 0 0-1.1-.9zM25.8 40.1h.4l.4 .3 .1 .5-.3 .5h-.6zM27.7 39.7l-.3 1.1h.7l.2 .5-.3 .2-.3-.2h-.5l.4 .5h.6l.3-.2 .1-.7-.3-.4-.4-.1 .1-.4h.6v-.3zM29.1 36.5l-.1 .5a.4 .4 0 0 1-.1 .6v.4l.3 .4 .7 .1 .4-.4v-.6a.39 .39 0 0 1-.1-.6l-.1-.4-.3-.2h-.4zM29.3 37.8a.32 .32 0 0 1 .6 0 .32 .32 0 0 1-.6 0zM29.4 36.9a.25 .25 0 0 1 .5 0 .25 .25 0 0 1-.5 0zM27.7 36.3l-.3 .4h.5v1.7h.4v-2.1zM25.4 36.3v2.1h.8a1.06 1.06 0 0 0 .8-1.2 1.06 1.06 0 0 0-1.1-.9zM25.8 36.7l.6 .1 .2 .3v.6l-.2 .3-.6 .1zM25.4 33v2.1h.5a1.07 1.07 0 0 0 1.2-1.1 1.07 1.07 0 0 0-1.2-1zM25.8 33.4h.6l.2 .4 .1 .5-.3 .4h-.6zM27.7 33l-.3 .3h.5v1.8h.4v-2.1zM29.1 33.1l-.1 .5v.3l.3 .3 .3 .1-.4 .7 .4 .1 .6-1.2 .1-.5-.2-.3-.4-.2zM29.4 33.6a.28 .28 0 0 1 .5 0 .28 .28 0 0 1-.5 0zM25.4 29.6v2.1h.5a1.07 1.07 0 0 0 1.2-1 1.07 1.07 0 0 0-1.2-1.1zM25.8 30l.5 .1 .3 .3 .1 .5-.3 .4-.6 .1zM27.6 29.7l-.3 .6h.4l.1-.3h.2a.55 .55 0 0 1-.1 .9l-.7 .6v.2h1.4v-.3h-.7l.7-.9-.1-.6-.4-.3zM29.3 29.6l-.2 .4h.4v1.7h.4v-2.1zM29.1 26.5l-.2 1.1 .1 .5 .4 .3h.4l.4-.2 .1-.6v-.6a.69 .69 0 0 0-.4-.7 .69 .69 0 0 0-.8 .2zM29.4 26.7l.4-.1 .2 .4-.2 1a.37 .37 0 0 1-.5-.1 .37 .37 0 0 1 0-.4zM27 26.3l.6 1-.7 1.1h.4l.5-.7 .5 .7h.5l-.7-1.1 .6-1h-.4l-.5 .6-.4-.6zM25.4 26.3v2.1h.4v-.9h.1l.5 .9h.4l-.5-1 .4-.3-.1-.5-.5-.3zM25.8 26.7h.4l.1 .3-.5 .1zM25.2 22.9v.4h.3v1.7h.4v-1.7h.4v-.4zM26.5 22.9l.6 1.1-.7 1h.5l.4-.7 .5 .7h.5l-.7-1 .7-1.1h-.5l-.5 .7-.4-.7zM28.6 23.1l-.2 1.1 .1 .4 .3 .4 .6 .1 .3-.3 .1-1a.74 .74 0 0 0-.3-.8 .74 .74 0 0 0-.9 .1zM28.9 23.3h.4l.2 .3v.7l-.3 .4-.4-.3v-.7zM25.4 16.2v2.1h.5a1.07 1.07 0 0 0 1.2-1 1.07 1.07 0 0 0-1.2-1.1zM25.8 16.6h.5l.3 .4 .1 .5-.3 .4-.6 .1zM25.4 19.6v2.1h.5a1.07 1.07 0 0 0 1.2-1.1 1.07 1.07 0 0 0-1.2-1zM25.8 20h.5l.3 .4 .1 .4-.3 .5h-.6zM27.5 19.8l-.2 .5h.4l.2-.4h.2l.2 .3-1.1 1.3v.2h1.4v-.4h-.7l.7-.8-.1-.7-.5-.3zM27.5 16.4l-.2 .5h.4l.2-.4 .3 .1 .1 .3-1.1 1.3v.1h1.4v-.3h-.7l.7-.9-.1-.6-.3-.3h-.4zM29.1 16.4l-.1 .4h.4l.1-.2a.24 .24 0 0 1 .4 .2 .24 .24 0 0 1-.4 .2v.4l.4 .1 .1 .3-.5 .2-.2-.3h-.4l.3 .6 .5 .1 .4-.1 .2-.5-.1-.5a.18 .18 0 0 1-.2-.1 .18 .18 0 0 1 .2-.2v-.4l-.2-.3-.5-.1zM29.1 19.8l-.2 .5h.4l.3-.4 .2 .1 .1 .3-1 1.2v.2h1.4v-.4h-.7l.6-.8 .1-.4-.2-.3-.5-.3z" fill-rule="evenodd"/>
<path d="M56.9 32.9a.8 .8 0 0 0 1.6 0 .8 .8 0 0 0-1.6 0zM57.3 32.9a.45 .45 0 0 1 .8 0 .45 .45 0 0 1-.8 0zM58.8 32.1l.1 1.3 .4 .3 .7-.2 .2-.5v-.9h-.4v1l-.2 .2-.4-.2v-1zM60.6 31.5v.6h-.2v.3h.2v1.2h.4v-1.2h.2v-.3h-.2v-.6zM61.5 32.7v.3h.7v-.3zM61.4 39.6v.4h.5v.5h.4v-.5h.5v-.4h-.5v-.5h-.4v.5zM60.6 38.6v.7h-.2v.3h.2v1.2h.4v-1.2h.2v-.3h-.2v-.7zM58.8 39.3l.1 1.3 .4 .2 .6-.1 .2-.3 .1-1.1h-.4v1l-.2 .2-.4-.2v-1zM56.9 40a.8 .8 0 0 0 1.6 0 .8 .8 0 0 0-1.6 0zM57.3 40a.45 .45 0 0 1 .8 0 .45 .45 0 0 1-.8 0zM88.7 33.4v1.6h.4v-1.6zM88.7 33a.25 .25 0 0 0 .5 0 .25 .25 0 0 0-.5 0zM89.5 33.4v1.6h.4v-1l.2-.2 .4 .1v1.1h.3v-1.4l-.4-.2-.5 .2v-.2zM91.3 34v.4h.7v-.4zM91.2 26.2v.4h.6v.5h.3v-.5h.5v-.4h-.5v-.5h-.3v.5zM89.5 25.9v1.5h.4v-.9l.2-.3 .4 .1v1.1h.3v-1.3l-.4-.2-.5 .2v-.2zM88.7 25.9v1.5h.4v-1.5zM88.7 25.5a.25 .25 0 0 0 .5 0 .25 .25 0 0 0-.5 0zM93.5 32.9a.81 .81 0 0 0 1.6 0 .81 .81 0 0 0-1.6 0zM93.9 32.9a.45 .45 0 0 1 .9 0 .45 .45 0 0 1-.9 0zM95.5 32.1v1.1l.1 .3 .5 .2 .5-.2 .2-.3v-1.1h-.4v1l-.2 .2-.4-.1v-1.1zM98.1 32.7v.4h.7v-.4zM97.2 31.5v.6h-.2v.3h.2v1.3h.4v-1.3h.3v-.3h-.3v-.6zM98 39.6v.4h.6v.5h.4v-.5h.5v-.4h-.5v-.5h-.4v.5zM97.2 38.6v.7h-.2v.3h.2v1.2h.4v-1.2h.3v-.3h-.3v-.7zM95.5 39.3v1.2l.2 .2 .4 .1 .5-.1 .2-.3v-1.1h-.4v1l-.2 .2a.35 .35 0 0 1-.3-.1 .35 .35 0 0 1-.1-.4v-.7zM93.5 40a.8 .8 0 0 0 1.6 0 .8 .8 0 0 0-1.6 0zM93.9 40a.45 .45 0 0 1 .9 0 .45 .45 0 0 1-.9 0zM125.4 25.9v1.5h.4v-1.5zM125.3 25.5a.25 .25 0 0 0 .5 0 .25 .25 0 0 0-.5 0zM126.1 25.9v1.5h.4v-.9l.3-.3a.4 .4 0 0 1 .3 .6v.6h.4v-1.3l-.4-.2-.6 .2v-.2zM127.8 26.3v.3h.6v.5h.4v-.5h.5v-.3h-.5v-.6h-.4v.6zM128 34v.4h.7v-.4zM126.1 33.4v1.6h.4v-.9l.2-.3 .4 .1v1.1h.4l-.1-1.4-.2-.2-.7 .2v-.2zM125.4 33.4v1.6h.4v-1.6zM125.3 33.1a.25 .25 0 0 0 .5 0 .25 .25 0 0 0-.5 0z" fill-rule="evenodd"/>
</g>
<g fill="none" stroke="#808080" stroke-width=".2">
<path d="M88.7 25.9h.4v1.5h-.4zM89.5 25.9h.4v.2a.55 .55 0 0 1 .6-.2 .55 .55 0 0 1 .3 .5v1h-.3v-.6a.38 .38 0 0 0-.4-.6 .38 .38 0 0 0-.2 .6v.6h-.4zM91.2 26.2h.6v-.5h.3v.5h.5v.4h-.5v.5h-.3v-.5h-.6zM125.4 25.9h.4v1.5h-.4zM126.1 25.9h.4v.2a.56 .56 0 0 1 .6-.2 .56 .56 0 0 1 .4 .6v.9h-.4v-.7a.37 .37 0 0 0-.4-.5 .37 .37 0 0 0-.2 .6v.6h-.4zM127.8 26.3h.6v-.6h.4v.6h.5v.3h-.5v.5h-.4v-.5h-.6z"/>
<circle cx="88.9" cy="25.5" r=".25"/>
<circle cx="125.6" cy="25.5" r=".25"/>
</g>
<g fill="none" stroke="#808080" stroke-width=".25">
<path d="M58.8 32.1h.4v.7a.34 .34 0 0 0 .3 .5 .34 .34 0 0 0 .3-.5v-.7h.4l-.1 1.2-.3 .3-.3 .1a.69 .69 0 0 1-.7-1zM58.8 39.3h.4v.7a.34 .34 0 0 0 .3 .5 .34 .34 0 0 0 .3-.5v-.7h.4l-.1 1.2-.4 .3-.6-.1-.3-.4zM60.6 31.5h.4v.6h.2v.3h-.2v1.2h-.4v-1.2h-.2v-.3h.2zM60.6 38.6h.4v.7h.2v.3h-.2v1.2h-.4v-1.2h-.2v-.3h.2zM61.4 39.6h.5v-.5h.4v.5h.5v.4h-.5v.5h-.4v-.5h-.5zM61.5 32.7h.7v.3h-.7zM88.7 33.4h.4v1.6h-.4zM89.5 33.4h.4v.2a.55 .55 0 0 1 .6-.2 .55 .55 0 0 1 .3 .6v1h-.3v-.8a.36 .36 0 0 0-.5-.4 .36 .36 0 0 0-.1 .6v.6h-.4zM91.3 34h.7v.4h-.7zM95.5 32.1h.3v.8a.34 .34 0 0 0 .4 .4 .34 .34 0 0 0 .2-.5v-.7h.4l-.1 1.3-.5 .3-.5-.2-.2-.3zM95.5 39.3h.3v.8a.34 .34 0 0 0 .4 .4 .34 .34 0 0 0 .2-.5v-.7h.4l-.1 1.3-.5 .2-.5-.1-.2-.4zM97.2 31.5h.4v.6h.3v.3h-.3v1.3h-.4v-1.3h-.2v-.3h.2z"/>
<path d="M97.2 38.6h.4v.7h.3v.3h-.3v1.2h-.4v-1.2h-.2v-.3h.2zM98 39.6h.6v-.5h.4v.5h.5v.4h-.5v.5h-.4v-.5h-.6zM98.1 32.7h.7v.4h-.7zM125.4 33.4h.4v1.6h-.4zM126.1 33.4h.4v.2a.56 .56 0 0 1 .6-.1 .56 .56 0 0 1 .4 .5v1h-.4v-.7a.37 .37 0 0 0-.3-.5 .37 .37 0 0 0-.3 .6v.6h-.4zM128 34h.7v.4h-.7z"/>
<circle cx="57.7" cy="32.9" r=".8"/>
<circle cx="57.7" cy="32.9" r=".44"/>
<circle cx="88.9" cy="33" r=".26"/>
<circle cx="94.3" cy="32.9" r=".8"/>
<circle cx="94.3" cy="32.9" r=".44"/>
<circle cx="125.6" cy="33.1" r=".25"/>
<circle cx="57.7" cy="40" r=".8"/>
<circle cx="57.7" cy="40" r=".44"/>
<circle cx="94.3" cy="40" r=".8"/>
<circle cx="94.3" cy="40" r=".44"/>
</g>
<path d="M56.7 33.6h8.1M93.4 33.6h8.1M56.7 40.8h8.1M93.4 40.8h8.1" fill="none" stroke="#808080" stroke-width=".2" stroke-dasharray="15.2 1.3 1.3 1.3" stroke-dashoffset="13.1" stroke-linecap="butt"/>
<path d="M88.6 35h4.5M88.6 27.4h4.5M125.2 35h4.5M125.2 27.4h4.5" fill="none" stroke="#808080" stroke-width=".2" stroke-dasharray="15.2 1.3 1.3 1.3" stroke-dashoffset="14.9" stroke-linecap="butt"/>
<text font-size="8.5" x="136.8" y="279.7">этикетки</text>
<g font-size="8.1">
<text x="25.2" y="8">4</text>
<text x="77.7" y="8">3</text>
<text x="127.7" y="8">2</text>
<text x="180.2" y="8">1</text>
<text x="3" y="30.4">F</text>
<text x="203" y="30.4">F</text>
<text x="2.8" y="79.6">E</text>
<text x="202.8" y="79.6">E</text>
<text x="2" y="129.6">D</text>
<text x="202" y="129.6">D</text>
<text x="1.7" y="179.6">C</text>
<text x="201.7" y="179.6">C</text>
<text x="2.7" y="229.6">B</text>
<text x="202.7" y="229.6">B</text>
<text x="2" y="278.9">A</text>
<text x="202" y="278.9">A</text>
<text x="25.2" y="295">4</text>
<text x="77.7" y="295">3</text>
<text x="127.7" y="295">2</text>
<text x="180.2" y="295">1</text>
</g>
<g font-size="4.7">
<text x="129.9" y="39.4">ZK-5AD</text>
<text x="56.4" y="45.9">DCDC 5V</text>
<text x="93.2" y="45.9">DCDC 9V</text>
<text x="31.1" y="49.7">ESP32</text>
</g>
<text font-size="3.9" x="190.9" y="275.5">A4</text>
<g font-size="2">
<text x="20.6" y="234.6">ПО УМОЛЧАНИЮ:</text>
<text x="20.6" y="237.1">РАЗМЕРЫ В МИЛЛИМЕТРАХ</text>
<text x="20.6" y="239.6">ШЕРОХОВАТОСТЬ:</text>
<text x="54.4" y="234.6">ОБРАБОТКА:</text>
<text x="101.3" y="234.5">СГЛАДИТЬ</text>
<text x="101.3" y="237">ЗАУСЕНЦЫ И</text>
<text x="101.3" y="239.5">ОСТРЫЕ КРОМКИ</text>
<text x="132.6" y="236">НЕ МАСШТАБИРОВАТЬ ЧЕРТЕЖ</text>
<text x="173.3" y="236.2">РЕДАКЦИЯ</text>
<text x="20.6" y="242.1">ДОПУСКИ:</text>
<text x="22.2" y="244.6">ЛИНЕЙНЫЕ:</text>
<text x="22.2" y="247.1">УГЛОВЫЕ:</text>
<text x="34.3" y="252">ИМЯ</text>
<text x="50" y="251.9">ПОДПИСЬ</text>
<text x="67.2" y="251.9">ДАТА</text>
<text x="120.1" y="251.9">НАЗВАНИЕ:</text>
<text x="20.2" y="256.1">Разраб.</text>
<text x="20.4" y="260.3">Пров.</text>
<text x="20.4" y="264.4">Утв.</text>
<text x="20.5" y="268.8">Маш.</text>
<text x="20.7" y="273.1">Т.контр</text>
<text x="75.6" y="272.5">МАТЕРИАЛ:</text>
<text x="120.4" y="272.5">ЧЕРТЕЖ №:</text>
<text x="75.6" y="285.5">МАССА:</text>
<text x="120.1" y="285.6">МАСШТАБ:2:1</text>
<text x="164.5" y="285.6">ЛИСТ 1 ИЗ 1</text>
</g>
</svg>
